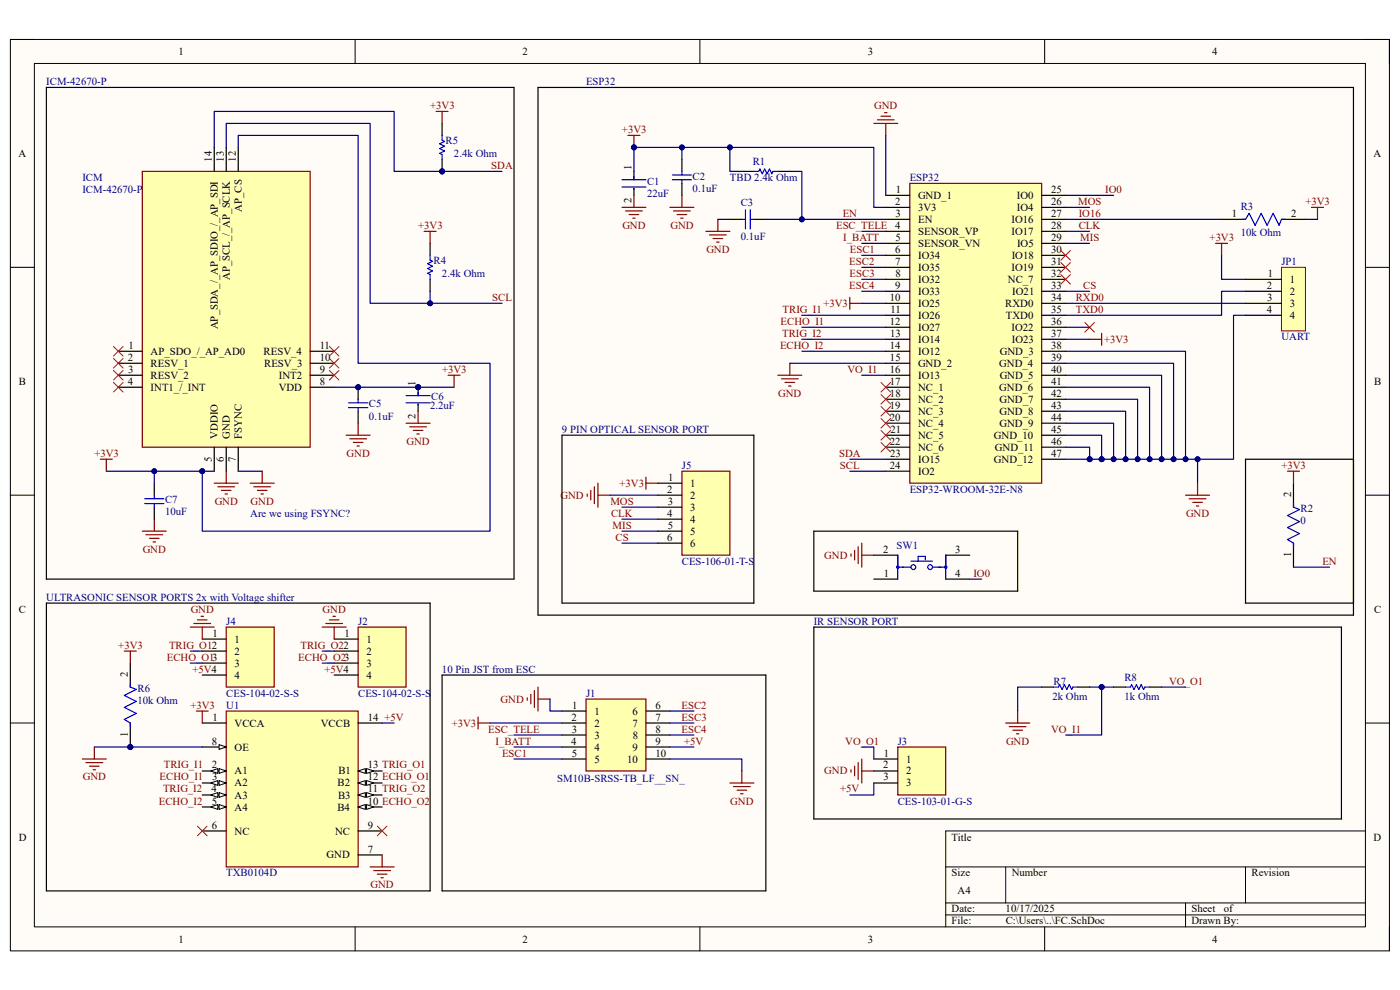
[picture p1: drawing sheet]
<svg xmlns="http://www.w3.org/2000/svg" width="297mm" height="210mm" viewBox="0 0 297 210" stroke-linecap="round" stroke-linejoin="round" font-family="sans-serif">
<path d="M2.2 8.4h292.6v193.3h-292.6z" fill-rule="evenodd" fill="#fffcf8"/>
<path d="M2.2 8.4h292.6v193.3h-292.6z" fill="none" stroke="#000" stroke-width=".21"/>
<path d="M7.3 13.5h282.4v183.1h-282.4z" fill-rule="evenodd" fill="#fffcf8"/>
<g fill="none" stroke="#000" stroke-width=".21">
<path d="M2.2 8.4h5.1M7.3 13.5h282.4v183.1h-282.4zM75.3 8.4v5.1M148.5 8.4v5.1M221.6 8.4v5.1M289.7 8.4h5.1v5.1M2.2 56.7h5.1M289.7 56.7h5.1M2.2 105h5.1M289.7 105.1h5.1M2.2 153.4h5.1M289.7 153.4h5.1"/>
<path d="M289.7 176.3h-89.1v20.3M75.3 196.6v5.1M148.5 196.6v5.1M200.6 183.9h89.1M200.6 191.5h89.1M200.6 194.1h89.1M213.4 183.9v7.6M221.6 196.6v5.1M251.5 191.5v5.1M264.2 183.9v7.6M294.8 196.6v5.1"/>
</g>
<path d="M193 38.9h28v63.6h-28z" fill-rule="evenodd" fill="#ffffb0"/>
<path d="M193 38.9h28v63.6h-28zM251.5 105.1h5.1M252.3 105.8h3.5M253 106.6h2.1M253.8 107.3h.5M254.1 102.5v2.6" fill="none" stroke="#800000" stroke-width=".25"/>
<g fill="none" stroke="#000" stroke-width=".25">
<path d="M187.9 41.4h5.1M187.9 44h5.1M187.9 46.5h5.1M187.9 49.1h5.1M187.9 51.6h5.1M187.9 54.2h5.1M187.9 56.7h5.1M187.9 59.3h5.1M221 41.4h5.1M221 44h5.1M221 46.5h5.1M221 49.1h5.1"/>
<path d="M221 51.6h5.1M221 54.2h5.1M221 56.7h5.1M221 59.3h5.1M187.9 61.8h5.1M187.9 64.3h5.1M187.9 66.9h5.1M187.9 69.4h5.1M187.9 72h5.1M187.9 74.5h5.1M187.9 77.1h5.1M187.9 79.6h5.1"/>
<path d="M221 61.8h5.1M221 64.3h5.1M221 66.9h5.1M221 69.4h5.1M221 72h5.1M221 74.5h5.1M221 77.1h5.1M221 79.6h5.1M187.9 82.1h5.1M187.9 84.7h5.1M187.9 87.2h5.1M187.9 89.8h5.1"/>
<path d="M187.9 92.3h5.1M187.9 94.9h5.1M187.9 97.4h5.1M187.9 100h5.1M221 82.1h5.1M221 84.7h5.1M221 87.2h5.1M221 89.8h5.1M221 92.3h5.1M221 94.9h5.1M221 97.4h5.1"/>
</g>
<circle cx="93.8" cy="36.4" r=".51" fill="#000080"/>
<circle cx="93.8" cy="36.4" r=".51" fill="none" stroke="#000080" stroke-width=".21"/>
<path d="M93.8 33.8v2.6" fill="none" stroke="#000" stroke-width=".25"/>
<circle cx="93.8" cy="36.4" r=".51" fill="#000080"/>
<circle cx="93.8" cy="36.4" r=".51" fill="none" stroke="#000080" stroke-width=".21"/>
<path d="M93.8 26.2v2.5M91.2 51.6v2.6M91.2 59.3v2.5" fill="none" stroke="#000" stroke-width=".25"/>
<path d="M93.8 28.7v1l.5 .3-1 .5 1 .5-1 .5 1 .5-1 .5 .5 .3v1M91.2 54.2v1l.6 .2-1.1 .5 1.1 .6-1.1 .5 1.1 .5-1.1 .5 .5 .2v1.1" fill="none" stroke="#00f" stroke-width=".25"/>
<path d="M90 49.1h2.5M91.2 49.1v2.5M86.2 89.8h5M86.9 90.5h3.6M87.7 91.3h2M88.4 92.1h.6M88.7 87.2v2.6" fill="none" stroke="#800000" stroke-width=".25"/>
<path d="M186.9 81.1l2 2.1M186.9 83.7l2 2M186.9 86.2l2 2.1M186.9 88.8l2 2M188.9 81.1l-2 2.1M188.9 83.7l-2 2M188.9 86.2l-2 2.1M188.9 88.8l-2 2" fill="none" stroke="#f00" stroke-width=".21"/>
<path d="M271.9 56.7h5.1v13.5h-5.1z" fill-rule="evenodd" fill="#ffffb0"/>
<path d="M271.9 56.7h5.1v13.5h-5.1z" fill="none" stroke="#800000" stroke-width=".21"/>
<path d="M134.5 36.4v1.7M134.5 39.9v1.5M157.4 36.4h2.5M165 36.4h2.6M259.2 46.5h5M264.2 59.3h7.7M271.9 46.5h5.1M264.2 61.8h7.7M264.2 64.3h7.7M264.2 66.9h7.7M274.4 102.5v5.1M274.4 115.2v5.1" fill="none" stroke="#000" stroke-width=".25"/>
<path d="M225.1 58.2l2 2.1M227.1 58.2l-2 2.1" fill="none" stroke="#f00" stroke-width=".21"/>
<g fill="none" stroke="#800000" stroke-width=".25">
<path d="M131.9 44h5.1M132.7 44.8h3.6M133.5 45.5h2M134.2 46.3h.5M134.5 41.4v2.6M142.1 44h5.1M142.9 44.8h3.5M143.6 45.5h2.1M144.4 46.3h.5M144.7 41.4v2.6M257.9 51.6h2.5M259.2 51.6v2.6"/>
<path d="M278.2 44h2.6M279.5 44v2.5"/>
</g>
<path d="M131.9 38.1h5.1M131.9 39.7h5.1M134.5 37.4v.7M134.5 39.9v.3M159.9 36.4h1.1l.2-.5 .5 1 .5-1 .5 1 .5-1 .5 1 .3-.5h1M263.5 46.5h.7l.8-1.2 1.3 2.5 1.2-2.5 1.3 2.5 1.3-2.5 1.3 2.5 .5-1.3h.7M274.4 106.8v.8l1.3 .5-2.6 1.3 2.6 1.2-2.6 1.3 2.6 1.3-2.6 1.3 1.3 .7v.8" fill="none" stroke="#00f" stroke-width=".25"/>
<path d="M30.2 36.4h35.6v58.5h-35.6z" fill-rule="evenodd" fill="#ffffb0"/>
<path d="M30.2 36.4h35.6v58.5h-35.6zM95.1 79.6h2.5M96.3 79.6v2.5" fill="none" stroke="#800000" stroke-width=".25"/>
<g fill="none" stroke="#000" stroke-width=".25">
<path d="M45.5 31.3v5.1M48 31.3v5.1M50.5 31.3v5.1M25.1 74.5h5.1M25.1 77.1h5.1M25.1 79.6h5.1M65.8 74.5h5.1M65.8 77.1h5.1M65.8 79.6h5.1M25.1 82.1h5.1M45.5 94.9v5.1M48 94.9v5.1"/>
<path d="M50.5 94.9v5.1M65.8 82.1h5.1M264.2 97.4h22.9v30.5h-22.9z"/>
</g>
<circle cx="88.7" cy="82.1" r=".51" fill="#000080"/>
<circle cx="88.7" cy="82.1" r=".51" fill="none" stroke="#000080" stroke-width=".21"/>
<path d="M88.7 82.1v1.8" fill="none" stroke="#000" stroke-width=".25"/>
<circle cx="88.7" cy="82.1" r=".51" fill="#000080"/>
<circle cx="88.7" cy="82.1" r=".51" fill="none" stroke="#000080" stroke-width=".21"/>
<path d="M9.8 18.5h99.3v104.4h-99.3zM88.7 85.7v1.5" fill="none" stroke="#000" stroke-width=".25"/>
<path d="M86.2 83.9h5M86.2 85.5h5M88.7 83.2v.7M88.7 85.7v.3" fill="none" stroke="#00f" stroke-width=".25"/>
<g fill="none" stroke="#800000" stroke-width=".25">
<path d="M133.2 28.7h2.6M134.5 28.7v2.6M21.3 97.4h2.5M22.6 97.4v2.6M48 100v2.5M73.4 92.3h5.1M74.2 93.1h3.6M75 93.9h2M75.7 94.6h.5M76 89.8v2.5M30.2 112.7h5.1M31 113.4h3.5"/>
<path d="M31.7 114.2h2.1M32.5 115h.5M32.7 110.1v2.6M45.5 102.5h5M46.2 103.3h3.6M47 104h2M47.7 104.8h.5M101.4 152.1v2.6M101.4 153.4h2.6M111.8 148v.5M112.6 147.3v2M113.4 146.5v3.6"/>
<path d="M114.1 145.7v5.1M114.1 148.3h2.6M154.8 166.1h5.1M155.6 166.9h3.6M156.4 167.6h2M157.1 168.4h.5M157.4 163.6v2.5"/>
</g>
<g fill="none" stroke="#f00" stroke-width=".21">
<path d="M24.1 78.6l2 2M24.1 76l2 2.1M24.1 73.5l2 2M26.1 78.6l-2 2M26.1 76l-2 2.1M26.1 73.5l-2 2M69.9 73.5l2 2M69.9 76l2 2.1M69.9 78.6l2 2M71.9 73.5l-2 2M71.9 76l-2 2.1M71.9 78.6l-2 2"/>
<path d="M24.1 81.1l2 2.1M26.1 81.1l-2 2.1"/>
</g>
<circle cx="134.5" cy="31.3" r=".51" fill="#000080"/>
<circle cx="134.5" cy="31.3" r=".51" fill="none" stroke="#000080" stroke-width=".21"/>
<path d="M93.8 143.2h68.7v45.8h-68.7z" fill="none" stroke="#000" stroke-width=".25"/>
<path d="M55.6 100v2.5M53.1 102.5h5.1M53.8 103.3h3.6M54.6 104h2M55.4 104.8h.5" fill="none" stroke="#800000" stroke-width=".25"/>
<path d="M48 133h10.2v12.7h-10.2z" fill-rule="evenodd" fill="#ffffb0"/>
<g fill="none" stroke="#800000" stroke-width=".25">
<path d="M273.1 100h2.6M274.4 100v2.5M180.5 117.5v.5M181.3 116.7v2.1M182.1 116v3.5M182.8 115.2v5.1M182.8 117.8h2.6M40.4 133h5.1M41.1 132.3h3.6M41.9 131.5h2M42.7 130.7h.5M42.9 133v2.6"/>
<path d="M48 133h10.2v12.7h-10.2z"/>
</g>
<path d="M172.7 112.7v12.7h43.2v-12.7h-43.2M185.4 117.8h5.1M200.6 117.8h5.1M42.9 135.6h5.1M42.9 138.1h5.1M172.7 133h111.9v40.7h-111.9zM185.4 122.9h5.1M200.6 122.9h5.1M42.9 140.7h5.1M42.9 143.2h5.1" fill="none" stroke="#000" stroke-width=".25"/>
<g fill="none" stroke="#00f" stroke-width=".25">
<path d="M190.5 117.8v5.1M193.3 119h4.5M196.3 118.8v-.8h-1.5v1M200.6 117.8v5.1M190.5 120.3h2.8M197.8 120.3h2.8"/>
<circle cx="190.5" cy="120.3" r=".25"/>
<circle cx="193.8" cy="120.3" r=".51"/>
<circle cx="197.3" cy="120.3" r=".51"/>
<circle cx="200.6" cy="120.3" r=".25"/>
</g>
<path d="M48 150.8h28v33.1h-28z" fill-rule="evenodd" fill="#ffffb0"/>
<path d="M48 150.8h28v33.1h-28z" fill="none" stroke="#800000" stroke-width=".25"/>
<path d="M42.9 153.4h5.1M76 153.4h5.1M42.9 163.6h5.1" fill="none" stroke="#000" stroke-width=".25"/>
<path d="M46.5 163l1.5 .6-1.5 .5z" fill="#f8fcff"/>
<path d="M46.5 163l1.5 .6-1.5 .5z" fill="none" stroke="#000" stroke-width=".21"/>
<path d="M44.7 163.6l1.5-.6v1.1z" fill="#f8fcff"/>
<path d="M44.7 163.6l1.5-.6v1.1z" fill="none" stroke="#000" stroke-width=".21"/>
<path d="M42.9 166.1h5.1" fill="none" stroke="#000" stroke-width=".25"/>
<path d="M46.5 165.6l1.5 .5-1.5 .5z" fill="#f8fcff"/>
<path d="M46.5 165.6l1.5 .5-1.5 .5z" fill="none" stroke="#000" stroke-width=".21"/>
<path d="M44.7 166.1l1.5-.5v1z" fill="#f8fcff"/>
<path d="M44.7 166.1l1.5-.5v1z" fill="none" stroke="#000" stroke-width=".21"/>
<path d="M42.9 168.6h5.1" fill="none" stroke="#000" stroke-width=".25"/>
<path d="M46.5 168.1l1.5 .5-1.5 .6z" fill="#f8fcff"/>
<path d="M46.5 168.1l1.5 .5-1.5 .6z" fill="none" stroke="#000" stroke-width=".21"/>
<path d="M44.7 168.6l1.5-.5v1.1z" fill="#f8fcff"/>
<path d="M44.7 168.6l1.5-.5v1.1z" fill="none" stroke="#000" stroke-width=".21"/>
<path d="M42.9 171.2h5.1" fill="none" stroke="#000" stroke-width=".25"/>
<path d="M46.5 170.7l1.5 .5-1.5 .5z" fill="#f8fcff"/>
<path d="M46.5 170.7l1.5 .5-1.5 .5z" fill="none" stroke="#000" stroke-width=".21"/>
<path d="M44.7 171.2l1.5-.5v1z" fill="#f8fcff"/>
<path d="M44.7 171.2l1.5-.5v1z" fill="none" stroke="#000" stroke-width=".21"/>
<path d="M76 163.6h5.1" fill="none" stroke="#000" stroke-width=".25"/>
<path d="M76 163.6l1.5-.6v1.1z" fill="#f8fcff"/>
<path d="M76 163.6l1.5-.6v1.1z" fill="none" stroke="#000" stroke-width=".21"/>
<path d="M77.8 163l1.5 .6-1.5 .5z" fill="#f8fcff"/>
<path d="M77.8 163l1.5 .6-1.5 .5z" fill="none" stroke="#000" stroke-width=".21"/>
<path d="M76 166.1h5.1" fill="none" stroke="#000" stroke-width=".25"/>
<path d="M76 166.1l1.5-.5v1z" fill="#f8fcff"/>
<path d="M76 166.1l1.5-.5v1z" fill="none" stroke="#000" stroke-width=".21"/>
<path d="M77.8 165.6l1.5 .5-1.5 .5z" fill="#f8fcff"/>
<path d="M77.8 165.6l1.5 .5-1.5 .5z" fill="none" stroke="#000" stroke-width=".21"/>
<path d="M76 168.6h5.1" fill="none" stroke="#000" stroke-width=".25"/>
<path d="M76 168.6l1.5-.5v1.1z" fill="#f8fcff"/>
<path d="M76 168.6l1.5-.5v1.1z" fill="none" stroke="#000" stroke-width=".21"/>
<path d="M77.8 168.1l1.5 .5-1.5 .6z" fill="#f8fcff"/>
<path d="M77.8 168.1l1.5 .5-1.5 .6z" fill="none" stroke="#000" stroke-width=".21"/>
<path d="M76 171.2h5.1" fill="none" stroke="#000" stroke-width=".25"/>
<path d="M76 171.2l1.5-.5v1z" fill="#f8fcff"/>
<path d="M76 171.2l1.5-.5v1z" fill="none" stroke="#000" stroke-width=".21"/>
<path d="M77.8 170.7l1.5 .5-1.5 .5z" fill="#f8fcff"/>
<path d="M77.8 170.7l1.5 .5-1.5 .5z" fill="none" stroke="#000" stroke-width=".21"/>
<path d="M42.9 158.5h5.1" fill="none" stroke="#000" stroke-width=".25"/>
<path d="M46.5 158l1.5 .5-1.5 .5z" fill="#f8fcff"/>
<path d="M46.5 158l1.5 .5-1.5 .5z" fill="none" stroke="#000" stroke-width=".21"/>
<path d="M9.8 127.9h81.4v61.1h-81.4v-61.1M42.9 176.3h5.1M76 176.3h5.1M76 181.4h5.1" fill="none" stroke="#000" stroke-width=".25"/>
<path d="M41.6 150.8h2.6M42.9 150.8v2.6M78.5 183.9h5.1M79.3 184.7h3.5M80.1 185.4h2M80.8 186.2h.5M81.1 181.4v2.5" fill="none" stroke="#800000" stroke-width=".25"/>
<path d="M41.9 175.3l2 2M43.9 175.3l-2 2M80.1 175.3l2 2M82.1 175.3l-2 2" fill="none" stroke="#f00" stroke-width=".21"/>
<circle cx="27.6" cy="158.5" r=".51" fill="#000080"/>
<circle cx="27.6" cy="158.5" r=".51" fill="none" stroke="#000080" stroke-width=".21"/>
<path d="M27.6 153.4v5.1" fill="none" stroke="#000" stroke-width=".25"/>
<circle cx="27.6" cy="158.5" r=".51" fill="#000080"/>
<circle cx="27.6" cy="158.5" r=".51" fill="none" stroke="#000080" stroke-width=".21"/>
<path d="M114.1 18.6h173v111.9h-173zM27.6 140.7v5" fill="none" stroke="#000" stroke-width=".25"/>
<path d="M27.6 145v.7l1.3 .6-2.5 1.2 2.5 1.3-2.5 1.3 2.5 1.2-2.5 1.3 1.2 .8v.7" fill="none" stroke="#00f" stroke-width=".25"/>
<path d="M26.4 138.1h2.5M27.6 138.1v2.6M20 158.5v2.5M17.5 161h5.1M18.2 161.8h3.6M19 162.5h2M19.8 163.3h.5" fill="none" stroke="#800000" stroke-width=".25"/>
<path d="M76 133h10.2v12.7h-10.2z" fill-rule="evenodd" fill="#ffffb0"/>
<g fill="none" stroke="#800000" stroke-width=".25">
<path d="M92.5 23.6h2.6M93.8 23.6v2.6M185.4 26.2h5.1M186.1 25.4h3.6M186.9 24.7h2M187.7 23.9h.5M187.9 26.2v2.5M149.8 49.1h5M150.5 49.8h3.6M151.3 50.6h2M152 51.4h.6M152.3 46.5v2.6"/>
<path d="M165 79.6h5.1M167.6 77.1v2.5M180.3 63.1v2.5M180.3 64.3h2.5M231.2 72h2.5M233.7 70.7v2.5M165.8 80.4h3.5M166.5 81.1h2.1M167.3 81.9h.5M124.6 104.8v.5M125.3 104v2.1M126.1 103.3v3.5"/>
<path d="M126.9 102.5v5.1M126.9 105h2.5M137 101.2v2.6M137 102.5h2.6M68.3 133h5.1M69.1 132.3h3.6M69.9 131.5h2M70.6 130.7h.5M70.9 133v2.6M76 133h10.2v12.7h-10.2zM213.4 153.4h5.1M214.1 154.1h3.6"/>
<path d="M214.9 154.9h2M215.6 155.7h.6M215.9 150.8v2.6"/>
</g>
<path d="M119.2 92.3h40.7v35.6h-40.7zM70.9 135.6h5.1M70.9 138.1h5.1M70.9 140.7h5.1M70.9 143.2h5.1" fill="none" stroke="#000" stroke-width=".25"/>
<path d="M225.1 53.1l2 2.1M225.1 55.7l2 2M227.1 53.1l-2 2.1M227.1 55.7l-2 2M230.1 68.4l2.1 2.1M232.2 68.4l-2.1 2.1M186.9 91.3l2 2M186.9 93.9l2 2M188.9 91.3l-2 2M188.9 93.9l-2 2" fill="none" stroke="#f00" stroke-width=".21"/>
<path d="M144.7 100h10.1v17.8h-10.1z" fill-rule="evenodd" fill="#ffffb0"/>
<path d="M144.7 100h10.1v17.8h-10.1zM180.5 163.3v.5M181.3 162.5v2.1M182.1 161.8v3.5M182.8 161v5.1M182.8 163.6h2.6" fill="none" stroke="#800000" stroke-width=".25"/>
<path d="M139.6 102.5h5.1M139.6 105h5.1M139.6 107.6h5.1M139.6 110.1h5.1M139.6 112.7h5.1M139.6 115.2h5.1" fill="none" stroke="#000" stroke-width=".25"/>
<path d="M190.5 158.5h10.1v10.1h-10.1z" fill-rule="evenodd" fill="#ffffb0"/>
<path d="M190.5 158.5h10.1v10.1h-10.1z" fill="none" stroke="#800000" stroke-width=".25"/>
<path d="M144.7 33.8v2.6M144.7 38.9v2.5M32.7 102.5v2.5M32.7 107.6v2.5M221 145.8h2.5M228.6 145.8h2.6M236.3 145.8h2.5M243.9 145.8h2.5M185.4 161h5.1M185.4 163.6h5.1M185.4 166.1h5.1" fill="none" stroke="#000" stroke-width=".25"/>
<path d="M142.6 37.1h4.1M142.6 38.1h4.1M144.7 36.4v.7M144.7 38.1v.8M30.7 105.8h4.1M30.7 106.8h4.1M32.7 105v.8M32.7 106.8v.8M223.5 145.8h1l.3-.6 .5 1.1 .5-1.1 .5 1.1 .5-1.1 .6 1.1 .2-.5h1M238.8 145.8h1l.3-.6 .5 1.1 .5-1.1 .5 1.1 .5-1.1 .5 1.1 .3-.5h1" fill="none" stroke="#00f" stroke-width=".25"/>
<circle cx="76" cy="82.1" r=".51" fill="#000080"/>
<circle cx="76" cy="82.1" r=".51" fill="none" stroke="#000080" stroke-width=".21"/>
<path d="M76 82.1v2.6M76 87.2v2.6" fill="none" stroke="#000" stroke-width=".25"/>
<circle cx="76" cy="82.1" r=".51" fill="#000080"/>
<circle cx="76" cy="82.1" r=".51" fill="none" stroke="#000080" stroke-width=".21"/>
<path d="M157.4 46.5h.8M158.2 44.5v4.1M159.2 44.5v4.1M159.2 46.5h.7M73.9 85.5h4.1M73.9 86.5h4.1M76 84.7v.8M76 86.5v.7" fill="none" stroke="#00f" stroke-width=".25"/>
<path d="M154.8 46.5h2.6M159.9 46.5h2.6" fill="none" stroke="#000" stroke-width=".25"/>
<path d="M124.3 148.3h12.7v15.3h-12.7z" fill-rule="evenodd" fill="#ffffb0"/>
<path d="M124.3 148.3h12.7v15.3h-12.7z" fill="none" stroke="#800000" stroke-width=".25"/>
<path d="M119.2 150.8h5.1M119.2 153.4h5.1M119.2 155.9h5.1M119.2 158.5h5.1M137 150.8h5.1M137 153.4h5.1M137 155.9h5.1M137 158.5h5.1M119.2 161h5.1M137 161h5.1" fill="none" stroke="#000" stroke-width=".25"/>
<path d="M226.1 94.9h5.1v2.5" fill="none" stroke="#000080" stroke-width=".25"/>
<circle cx="231.2" cy="97.4" r=".51" fill="#000080"/>
<circle cx="231.2" cy="97.4" r=".51" fill="none" stroke="#000080" stroke-width=".21"/>
<path d="M226.1 92.3h7.6v5.1" fill="none" stroke="#000080" stroke-width=".25"/>
<circle cx="233.7" cy="97.4" r=".51" fill="#000080"/>
<circle cx="233.7" cy="97.4" r=".51" fill="none" stroke="#000080" stroke-width=".21"/>
<path d="M226.1 89.8h10.2v7.6" fill="none" stroke="#000080" stroke-width=".25"/>
<circle cx="236.3" cy="97.4" r=".51" fill="#000080"/>
<circle cx="236.3" cy="97.4" r=".51" fill="none" stroke="#000080" stroke-width=".21"/>
<path d="M226.1 87.2h12.7v10.2" fill="none" stroke="#000080" stroke-width=".25"/>
<circle cx="238.8" cy="97.4" r=".51" fill="#000080"/>
<circle cx="238.8" cy="97.4" r=".51" fill="none" stroke="#000080" stroke-width=".21"/>
<path d="M226.1 84.7h15.2v12.7" fill="none" stroke="#000080" stroke-width=".25"/>
<circle cx="241.3" cy="97.4" r=".51" fill="#000080"/>
<circle cx="241.3" cy="97.4" r=".51" fill="none" stroke="#000080" stroke-width=".21"/>
<path d="M226.1 82.1h17.8v15.3" fill="none" stroke="#000080" stroke-width=".25"/>
<circle cx="243.9" cy="97.4" r=".51" fill="#000080"/>
<circle cx="243.9" cy="97.4" r=".51" fill="none" stroke="#000080" stroke-width=".21"/>
<path d="M226.1 79.6h20.3v17.8" fill="none" stroke="#000080" stroke-width=".25"/>
<circle cx="246.4" cy="97.4" r=".51" fill="#000080"/>
<circle cx="246.4" cy="97.4" r=".51" fill="none" stroke="#000080" stroke-width=".21"/>
<path d="M226.1 77.1h22.9v20.3" fill="none" stroke="#000080" stroke-width=".25"/>
<circle cx="249" cy="97.4" r=".51" fill="#000080"/>
<circle cx="249" cy="97.4" r=".51" fill="none" stroke="#000080" stroke-width=".21"/>
<path d="M226.1 74.5h25.4v22.9" fill="none" stroke="#000080" stroke-width=".25"/>
<circle cx="251.5" cy="97.4" r=".51" fill="#000080"/>
<circle cx="251.5" cy="97.4" r=".51" fill="none" stroke="#000080" stroke-width=".21"/>
<path d="M226.1 97.4h5.1" fill="none" stroke="#000080" stroke-width=".25"/>
<circle cx="231.2" cy="97.4" r=".51" fill="#000080"/>
<circle cx="231.2" cy="97.4" r=".51" fill="none" stroke="#000080" stroke-width=".21"/>
<path d="M233.7 97.4h20.4v5.1" fill="none" stroke="#000080" stroke-width=".25"/>
<circle cx="254.1" cy="97.4" r=".51" fill="#000080"/>
<circle cx="254.1" cy="97.4" r=".51" fill="none" stroke="#000080" stroke-width=".21"/>
<circle cx="251.5" cy="97.4" r=".51" fill="#000080"/>
<circle cx="251.5" cy="97.4" r=".51" fill="none" stroke="#000080" stroke-width=".21"/>
<circle cx="249" cy="97.4" r=".51" fill="#000080"/>
<circle cx="249" cy="97.4" r=".51" fill="none" stroke="#000080" stroke-width=".21"/>
<circle cx="246.4" cy="97.4" r=".51" fill="#000080"/>
<circle cx="246.4" cy="97.4" r=".51" fill="none" stroke="#000080" stroke-width=".21"/>
<circle cx="243.9" cy="97.4" r=".51" fill="#000080"/>
<circle cx="243.9" cy="97.4" r=".51" fill="none" stroke="#000080" stroke-width=".21"/>
<circle cx="241.3" cy="97.4" r=".51" fill="#000080"/>
<circle cx="241.3" cy="97.4" r=".51" fill="none" stroke="#000080" stroke-width=".21"/>
<circle cx="238.8" cy="97.4" r=".51" fill="#000080"/>
<circle cx="238.8" cy="97.4" r=".51" fill="none" stroke="#000080" stroke-width=".21"/>
<circle cx="236.3" cy="97.4" r=".51" fill="#000080"/>
<circle cx="236.3" cy="97.4" r=".51" fill="none" stroke="#000080" stroke-width=".21"/>
<circle cx="233.7" cy="97.4" r=".51" fill="#000080"/>
<circle cx="233.7" cy="97.4" r=".51" fill="none" stroke="#000080" stroke-width=".21"/>
<path d="M231.2 97.4h2.5" fill="none" stroke="#000080" stroke-width=".25"/>
<circle cx="231.2" cy="97.4" r=".51" fill="#000080"/>
<circle cx="231.2" cy="97.4" r=".51" fill="none" stroke="#000080" stroke-width=".21"/>
<circle cx="233.7" cy="97.4" r=".51" fill="#000080"/>
<circle cx="233.7" cy="97.4" r=".51" fill="none" stroke="#000080" stroke-width=".21"/>
<g fill="none" stroke="#000080" stroke-width=".25">
<path d="M182.8 49.1h5.1M182.8 54.2h5.1M182.8 51.6h5.1M226.1 49.1h5.1M226.1 51.6h5.1M226.1 41.4h10.2M226.1 44h5.1M91.2 61.8v2.5M170.1 66.9h17.8M226.1 61.8h5.1M226.1 69.4h5.1M226.1 72h5.1"/>
<path d="M180.3 97.4h7.6M180.3 100h7.6"/>
</g>
<circle cx="91.2" cy="64.3" r=".51" fill="#000080"/>
<circle cx="91.2" cy="64.3" r=".51" fill="none" stroke="#000080" stroke-width=".21"/>
<path d="M259.2 54.2v5.1h5M182.8 79.6h5.1M226.1 64.3h38.1M264.2 61.8h-5v5.1h-33.1M264.2 66.9h-2.5v30.5h-7.6" fill="none" stroke="#000080" stroke-width=".25"/>
<circle cx="254.1" cy="97.4" r=".51" fill="#000080"/>
<circle cx="254.1" cy="97.4" r=".51" fill="none" stroke="#000080" stroke-width=".21"/>
<path d="M134.5 31.3v5.1" fill="none" stroke="#000080" stroke-width=".25"/>
<circle cx="134.5" cy="31.3" r=".51" fill="#000080"/>
<circle cx="134.5" cy="31.3" r=".51" fill="none" stroke="#000080" stroke-width=".21"/>
<path d="M134.5 31.3h10.2v2.5" fill="none" stroke="#000080" stroke-width=".25"/>
<circle cx="134.5" cy="31.3" r=".51" fill="#000080"/>
<circle cx="134.5" cy="31.3" r=".51" fill="none" stroke="#000080" stroke-width=".21"/>
<circle cx="144.7" cy="31.3" r=".51" fill="#000080"/>
<circle cx="144.7" cy="31.3" r=".51" fill="none" stroke="#000080" stroke-width=".21"/>
<path d="M152.3 46.5h2.5M162.5 46.5h25.4" fill="none" stroke="#000080" stroke-width=".25"/>
<circle cx="170.1" cy="46.5" r=".51" fill="#000080"/>
<circle cx="170.1" cy="46.5" r=".51" fill="none" stroke="#000080" stroke-width=".21"/>
<path d="M167.6 36.4h2.5v10.1" fill="none" stroke="#000080" stroke-width=".25"/>
<circle cx="170.1" cy="46.5" r=".51" fill="#000080"/>
<circle cx="170.1" cy="46.5" r=".51" fill="none" stroke="#000080" stroke-width=".21"/>
<path d="M144.7 31.3h10.1v5.1h2.6" fill="none" stroke="#000080" stroke-width=".25"/>
<circle cx="154.8" cy="31.3" r=".51" fill="#000080"/>
<circle cx="154.8" cy="31.3" r=".51" fill="none" stroke="#000080" stroke-width=".21"/>
<circle cx="144.7" cy="31.3" r=".51" fill="#000080"/>
<circle cx="144.7" cy="31.3" r=".51" fill="none" stroke="#000080" stroke-width=".21"/>
<path d="M154.8 31.3h30.6v12.7h2.5" fill="none" stroke="#000080" stroke-width=".25"/>
<circle cx="154.8" cy="31.3" r=".51" fill="#000080"/>
<circle cx="154.8" cy="31.3" r=".51" fill="none" stroke="#000080" stroke-width=".21"/>
<path d="M226.1 46.5h33.1M277 46.5h2.5M70.9 82.1h17.8M274.4 120.3h7.6" fill="none" stroke="#000080" stroke-width=".25"/>
<circle cx="76" cy="82.1" r=".51" fill="#000080"/>
<circle cx="76" cy="82.1" r=".51" fill="none" stroke="#000080" stroke-width=".21"/>
<circle cx="88.7" cy="82.1" r=".51" fill="#000080"/>
<circle cx="88.7" cy="82.1" r=".51" fill="none" stroke="#000080" stroke-width=".21"/>
<path d="M88.7 82.1h7.6" fill="none" stroke="#000080" stroke-width=".25"/>
<circle cx="88.7" cy="82.1" r=".51" fill="#000080"/>
<circle cx="88.7" cy="82.1" r=".51" fill="none" stroke="#000080" stroke-width=".21"/>
<path d="M50.5 100h5.1M40.4 138.1h2.5M20 158.5h7.6M40.4 140.7h2.5M142.1 150.8h5.1M142.1 153.4h5.1M142.1 155.9h5.1M142.1 158.5h5.1" fill="none" stroke="#000080" stroke-width=".25"/>
<circle cx="27.6" cy="158.5" r=".51" fill="#000080"/>
<circle cx="27.6" cy="158.5" r=".51" fill="none" stroke="#000080" stroke-width=".21"/>
<path d="M27.6 158.5h15.3" fill="none" stroke="#000080" stroke-width=".25"/>
<circle cx="27.6" cy="158.5" r=".51" fill="#000080"/>
<circle cx="27.6" cy="158.5" r=".51" fill="none" stroke="#000080" stroke-width=".21"/>
<path d="M93.8 36.4h12.7M68.3 138.1h2.6M205.7 122.9h2.6M68.3 140.7h2.6M81.1 153.4h2.5M221 145.8h-5.1v5" fill="none" stroke="#000080" stroke-width=".25"/>
<circle cx="93.8" cy="36.4" r=".51" fill="#000080"/>
<circle cx="93.8" cy="36.4" r=".51" fill="none" stroke="#000080" stroke-width=".21"/>
<path d="M48 31.3v-5.1h30.5v38.1h28M187.9 28.7v12.7M182.8 56.7h5.1M167.6 77.1h20.3" fill="none" stroke="#000080" stroke-width=".25"/>
<circle cx="91.2" cy="64.3" r=".51" fill="#000080"/>
<circle cx="91.2" cy="64.3" r=".51" fill="none" stroke="#000080" stroke-width=".21"/>
<path d="M45.5 31.3v-7.7h38.1v12.8h10.2" fill="none" stroke="#000080" stroke-width=".25"/>
<circle cx="93.8" cy="36.4" r=".51" fill="#000080"/>
<circle cx="93.8" cy="36.4" r=".51" fill="none" stroke="#000080" stroke-width=".21"/>
<path d="M50.5 31.3v-2.6h25.5v48.4h28v35.6h-61.1v-12.7" fill="none" stroke="#000080" stroke-width=".25"/>
<circle cx="42.9" cy="100" r=".51" fill="#000080"/>
<circle cx="42.9" cy="100" r=".51" fill="none" stroke="#000080" stroke-width=".21"/>
<path d="M170.1 74.5h17.8M170.1 69.4h17.8M170.1 72h17.8M182.8 64.3h5.1M129.4 105h10.2M131.9 107.6h7.7M131.9 110.1h7.7M131.9 112.7h7.7M131.9 115.2h7.7M182.8 158.5h2.6v2.5M233.7 145.8v10.1h-7.6M185.4 166.1v2.5h-5.1" fill="none" stroke="#000080" stroke-width=".25"/>
<circle cx="233.7" cy="145.8" r=".51" fill="#000080"/>
<circle cx="233.7" cy="145.8" r=".51" fill="none" stroke="#000080" stroke-width=".21"/>
<path d="M233.7 145.8h2.6M246.4 145.8h5.1" fill="none" stroke="#000080" stroke-width=".25"/>
<circle cx="233.7" cy="145.8" r=".51" fill="#000080"/>
<circle cx="233.7" cy="145.8" r=".51" fill="none" stroke="#000080" stroke-width=".21"/>
<path d="M231.2 145.8h2.5" fill="none" stroke="#000080" stroke-width=".25"/>
<circle cx="233.7" cy="145.8" r=".51" fill="#000080"/>
<circle cx="233.7" cy="145.8" r=".51" fill="none" stroke="#000080" stroke-width=".21"/>
<path d="M22.6 100h20.3" fill="none" stroke="#000080" stroke-width=".25"/>
<circle cx="32.7" cy="100" r=".51" fill="#000080"/>
<circle cx="32.7" cy="100" r=".51" fill="none" stroke="#000080" stroke-width=".21"/>
<circle cx="42.9" cy="100" r=".51" fill="#000080"/>
<circle cx="42.9" cy="100" r=".51" fill="none" stroke="#000080" stroke-width=".21"/>
<path d="M42.9 100h2.6" fill="none" stroke="#000080" stroke-width=".25"/>
<circle cx="42.9" cy="100" r=".51" fill="#000080"/>
<circle cx="42.9" cy="100" r=".51" fill="none" stroke="#000080" stroke-width=".21"/>
<path d="M32.7 100v2.5" fill="none" stroke="#000080" stroke-width=".25"/>
<circle cx="32.7" cy="100" r=".51" fill="#000080"/>
<circle cx="32.7" cy="100" r=".51" fill="none" stroke="#000080" stroke-width=".21"/>
<path d="M182.8 59.3h5.1M182.8 61.8h5.1M104 153.4h15.2M109.1 155.9h10.1M109.1 158.5h10.1M116.7 148.3v2.5h2.5M109.1 161h10.1M142.1 161h15.3v2.6" fill="none" stroke="#000080" stroke-width=".25"/>
<g font-size="2.3">
<text x="37.9" y="11.7">1</text>
<text x="110.9" y="11.7">2</text>
<text x="184.1" y="11.7">3</text>
<text x="257.1" y="11.7">4</text>
<text x="3.9" y="33.3">A</text>
<text x="45" y="34.3" transform="rotate(-90 45 34.3)">14</text>
<text x="47.5" y="34.3" transform="rotate(-90 47.5 34.3)">13</text>
<text x="50" y="34.3" transform="rotate(-90 50 34.3)">12</text>
<text x="291.4" y="33.3">A</text>
<text x="134" y="36.1" transform="rotate(-90 134 36.1)">1</text>
<text x="190.1" y="40.9">1</text>
<text x="223" y="40.9">25</text>
<text x="51.3" y="44.9" transform="rotate(-90 51.3 44.9)">AP_CS</text>
<text x="134" y="43" transform="rotate(-90 134 43)">2</text>
<text x="189.9" y="43.5">2</text>
<text x="190" y="46">3</text>
<text x="194.8" y="42.2">GND_1</text>
<text x="194.8" y="44.7">3V3</text>
<text x="194.8" y="47.3">EN</text>
<text x="214.6" y="47.3">IO16</text>
<text x="215.7" y="42.2">IO0</text>
<text x="215.7" y="44.7">IO4</text>
<text x="223" y="43.5">26</text>
<text x="223" y="46">27</text>
<text x="261.3" y="46">1</text>
<text x="273.9" y="46">2</text>
<text x="189.9" y="48.6">4</text>
<text x="189.9" y="53.6">6</text>
<text x="189.9" y="51.1">5</text>
<text x="194.8" y="49.8">SENSOR_VP</text>
<text x="194.8" y="52.4">SENSOR_VN</text>
<text x="214.6" y="49.8">IO17</text>
<text x="215.8" y="52.4">IO5</text>
<text x="223" y="48.6">28</text>
<text x="223" y="51.1">29</text>
<text x="223" y="53.6">30</text>
<text x="48.8" y="59.4" transform="rotate(-90 48.8 59.4)">AP_SCL_/_AP_SCLK</text>
<text x="189.9" y="56.2">7</text>
<text x="189.9" y="58.7">8</text>
<text x="194.8" y="54.9">IO34</text>
<text x="194.8" y="57.4">IO35</text>
<text x="194.8" y="60">IO32</text>
<text x="213.8" y="60">NC_7</text>
<text x="214.6" y="57.4">IO19</text>
<text x="214.6" y="54.9">IO18</text>
<text x="223" y="56.2">31</text>
<text x="223" y="58.7">32</text>
<text x="268.9" y="58.7">1</text>
<text x="273.6" y="60">1</text>
<text x="188.8" y="63.8">10</text>
<text x="189.9" y="61.3">9</text>
<text x="194.8" y="62.6">IO33</text>
<text x="194.8" y="65.1">IO25</text>
<text x="213.3" y="65.1">RXD0</text>
<text x="214.8" y="62.6">IO21</text>
<text x="223" y="61.3">33</text>
<text x="223" y="63.8">34</text>
<text x="268.8" y="61.3">2</text>
<text x="268.9" y="63.8">3</text>
<text x="273.6" y="62.6">2</text>
<text x="273.6" y="65.1">3</text>
<text x="46.2" y="69.8" transform="rotate(-90 46.2 69.8)">AP_SDA_/_AP_SDIO_/_AP_SDI</text>
<text x="188.8" y="68.9">12</text>
<text x="188.8" y="71.5">13</text>
<text x="188.9" y="66.4">11</text>
<text x="194.8" y="67.6">IO26</text>
<text x="194.8" y="70.2">IO27</text>
<text x="213.4" y="67.6">TXD0</text>
<text x="214.6" y="70.2">IO22</text>
<text x="223" y="66.4">35</text>
<text x="223" y="68.9">36</text>
<text x="223" y="71.5">37</text>
<text x="268.8" y="66.4">4</text>
<text x="273.6" y="67.6">4</text>
<text x="27.1" y="76.5">2</text>
<text x="27.3" y="74">1</text>
<text x="32" y="75.3">AP_SDO_/_AP_AD0</text>
<text x="32" y="77.8">RESV_1</text>
<text x="55.9" y="75.3">RESV_4</text>
<text x="56" y="77.8">RESV_3</text>
<text x="67.8" y="76.5">10</text>
<text x="67.8" y="74">11</text>
<text x="188.8" y="74">14</text>
<text x="188.8" y="76.5">15</text>
<text x="194.8" y="72.7">IO14</text>
<text x="194.8" y="75.3">IO12</text>
<text x="194.8" y="77.8">GND_2</text>
<text x="212" y="77.8">GND_4</text>
<text x="212.1" y="75.3">GND_3</text>
<text x="214.7" y="72.7">IO23</text>
<text x="223" y="74">38</text>
<text x="223" y="76.5">39</text>
<text x="4" y="81.6">B</text>
<text x="27.1" y="81.6">4</text>
<text x="27.2" y="79.1">3</text>
<text x="32" y="80.3">RESV_2</text>
<text x="32" y="82.9">INT1_/_INT</text>
<text x="59.1" y="82.9">VDD</text>
<text x="59.1" y="80.3">INT2</text>
<text x="67.8" y="81.6">8</text>
<text x="67.8" y="79.1">9</text>
<text x="88.2" y="81.9" transform="rotate(-90 88.2 81.9)">1</text>
<text x="188.8" y="79.1">16</text>
<text x="188.8" y="81.6">17</text>
<text x="194.8" y="80.3">IO13</text>
<text x="194.8" y="82.9">NC_1</text>
<text x="212" y="82.9">GND_6</text>
<text x="212.1" y="80.3">GND_5</text>
<text x="223" y="79.1">40</text>
<text x="223" y="81.6">41</text>
<text x="291.5" y="81.6">B</text>
<text x="88.2" y="88.8" transform="rotate(-90 88.2 88.8)">2</text>
<text x="188.8" y="86.7">19</text>
<text x="188.8" y="89.3">20</text>
<text x="188.8" y="84.2">18</text>
<text x="194.8" y="85.4">NC_2</text>
<text x="194.8" y="88">NC_3</text>
<text x="212" y="85.4">GND_7</text>
<text x="212" y="88">GND_8</text>
<text x="223" y="84.2">42</text>
<text x="223" y="86.7">43</text>
<text x="223" y="89.3">44</text>
<text x="46.2" y="93.1" transform="rotate(-90 46.2 93.1)">VDDIO</text>
<text x="48.8" y="93.1" transform="rotate(-90 48.8 93.1)">GND</text>
<text x="51.3" y="93.1" transform="rotate(-90 51.3 93.1)">FSYNC</text>
<text x="188.8" y="94.4">22</text>
<text x="188.9" y="91.8">21</text>
<text x="194.8" y="90.6">NC_4</text>
<text x="194.8" y="93.1">NC_5</text>
<text x="194.8" y="95.6">NC_6</text>
<text x="210.9" y="93.1">GND_10</text>
<text x="211.1" y="95.6">GND_11</text>
<text x="212" y="90.6">GND_9</text>
<text x="223" y="91.8">45</text>
<text x="223" y="94.4">46</text>
<text x="45" y="97.9" transform="rotate(-90 45 97.9)">5</text>
<text x="47.5" y="98" transform="rotate(-90 47.5 98)">6</text>
<text x="50" y="98" transform="rotate(-90 50 98)">7</text>
<text x="141.8" y="102">1</text>
<text x="188.8" y="99.4">24</text>
<text x="188.8" y="96.9">23</text>
<text x="194.8" y="98.2">IO15</text>
<text x="194.8" y="100.7">IO2</text>
<text x="210.9" y="98.2">GND_12</text>
<text x="223" y="96.9">47</text>
<text x="141.6" y="104.5">2</text>
<text x="141.7" y="107.1">3</text>
<text x="146.4" y="103.3">1</text>
<text x="146.4" y="105.8">2</text>
<text x="273.9" y="105.5" transform="rotate(-90 273.9 105.5)">2</text>
<text x="141.6" y="109.6">4</text>
<text x="141.6" y="112.1">5</text>
<text x="146.4" y="108.3">3</text>
<text x="146.4" y="110.9">4</text>
<text x="146.4" y="113.4">5</text>
<text x="141.6" y="114.7">6</text>
<text x="146.4" y="116">6</text>
<text x="187.4" y="117.3">2</text>
<text x="202.6" y="117.3">3</text>
<text x="273.9" y="118.1" transform="rotate(-90 273.9 118.1)">1</text>
<text x="187.5" y="122.3">1</text>
<text x="202.6" y="122.3">4</text>
<text x="4" y="130">C</text>
<text x="291.5" y="130">C</text>
<text x="45.1" y="135">1</text>
<text x="49.8" y="136.3">1</text>
<text x="73.1" y="135">1</text>
<text x="77.8" y="136.3">1</text>
<text x="27.1" y="143.7" transform="rotate(-90 27.1 143.7)">2</text>
<text x="49.8" y="138.9">2</text>
<text x="49.8" y="141.4">3</text>
<text x="49.8" y="144">4</text>
<text x="77.8" y="138.9">2</text>
<text x="77.8" y="141.4">3</text>
<text x="77.8" y="144">4</text>
<text x="45.1" y="152.9">1</text>
<text x="49.8" y="154.1">VCCA</text>
<text x="68.1" y="154.1">VCCB</text>
<text x="78" y="152.9">14 +5V</text>
<text x="121.2" y="152.9">2</text>
<text x="121.3" y="155.4">3</text>
<text x="121.4" y="150.3">1</text>
<text x="126.1" y="151.6">1</text>
<text x="126.1" y="154.1">2</text>
<text x="134.2" y="151.6">6</text>
<text x="134.2" y="154.1">7</text>
<text x="139.1" y="150.3">6</text>
<text x="139.1" y="152.9">7</text>
<text x="139.1" y="155.4">8</text>
<text x="27.1" y="156.3" transform="rotate(-90 27.1 156.3)">1</text>
<text x="45" y="157.9">8</text>
<text x="49.8" y="159.2">OE</text>
<text x="121.2" y="157.9">4</text>
<text x="121.3" y="160.5">5</text>
<text x="126.1" y="156.7">3</text>
<text x="126.1" y="159.2">4</text>
<text x="126.1" y="161.8">5</text>
<text x="133.1" y="161.8">10</text>
<text x="134.2" y="159.2">9</text>
<text x="134.2" y="156.7">8</text>
<text x="139.1" y="157.9">9</text>
<text x="139.1" y="160.5">10</text>
<text x="187.5" y="160.5">1</text>
<text x="192.2" y="161.8">1</text>
<text x="44.9" y="163">2</text>
<text x="45" y="165.6">3</text>
<text x="49.8" y="164.3">A1</text>
<text x="49.8" y="166.8">A2</text>
<text x="71.6" y="166.8">B2</text>
<text x="71.8" y="164.3">B1</text>
<text x="78" y="163">13 TRIG_O1</text>
<text x="78" y="165.6">12 ECHO_O1</text>
<text x="187.4" y="163">2</text>
<text x="187.5" y="165.6">3</text>
<text x="192.2" y="164.3">2</text>
<text x="192.2" y="166.8">3</text>
<text x="44.9" y="168.1">4</text>
<text x="45" y="170.7">5</text>
<text x="49.8" y="169.4">A3</text>
<text x="49.8" y="172">A4</text>
<text x="71.6" y="172">B4</text>
<text x="71.7" y="169.4">B3</text>
<text x="78" y="168.1">11 TRIG_O2</text>
<text x="78" y="170.7">10 ECHO_O2</text>
<text x="4" y="178.3">D</text>
<text x="44.9" y="175.8">6</text>
<text x="49.8" y="177">NC</text>
<text x="71.1" y="177">NC</text>
<text x="78" y="175.8">9</text>
<text x="201.9" y="178.3">Title</text>
<text x="291.4" y="178.3">D</text>
<text x="69.3" y="182.1">GND</text>
<text x="78" y="180.8">7</text>
<text x="201.9" y="185.9">Size</text>
<text x="214.6" y="185.9">Number</text>
<text x="265.5" y="185.9">Revision</text>
<text x="203.2" y="189.7">A4</text>
<text x="201.9" y="193.5">Date:</text>
<text x="201.9" y="196.1">File:</text>
<text x="213.3" y="193.5">10/17/2025</text>
<text x="213.4" y="196.1">C:\Users\..\FC.SchDoc</text>
<text x="252.8" y="193.5">Sheet</text>
<text x="252.8" y="196.1">Drawn By:</text>
<text x="259.6" y="193.5">of</text>
<text x="37.9" y="199.9">1</text>
<text x="110.9" y="199.9">2</text>
<text x="184.1" y="199.9">3</text>
<text x="257.1" y="199.9">4</text>
</g>
<g font-size="2.3" fill="#000080">
<text x="9.8" y="18">ICM-42670-P</text>
<text x="124.3" y="18">ESP32</text>
<text x="94.5" y="30.5">R5</text>
<text x="96.3" y="33.3">2.4k Ohm</text>
<text x="159.7" y="35.1">R1</text>
<text x="17.5" y="38.4">ICM</text>
<text x="17.5" y="40.9">ICM-42670-P</text>
<text x="137.3" y="39.2">C1</text>
<text x="137.3" y="41.7">22uF</text>
<text x="146.9" y="38.1">C2</text>
<text x="146.9" y="40.7">0.1uF</text>
<text x="154.9" y="38.4">TBD 2.4k Ohm</text>
<text x="193" y="38.4">ESP32</text>
<text x="157.1" y="43.7">C3</text>
<text x="263.2" y="44.5">R3</text>
<text x="157.1" y="50.8">0.1uF</text>
<text x="263.2" y="50.1">10k Ohm</text>
<text x="92" y="55.9">R4</text>
<text x="93.8" y="58.7">2.4k Ohm</text>
<text x="271.9" y="56.2">JP1</text>
<text x="271.9" y="72.2">UART</text>
<text x="78.3" y="86.4">C5</text>
<text x="78.3" y="89">0.1uF</text>
<text x="91.2" y="86.7">2.2uF</text>
<text x="91.5" y="84.9">C6</text>
<text x="119.2" y="91.8">9 PIN OPTICAL SENSOR PORT</text>
<text x="144.7" y="99.4">J5</text>
<text x="35" y="106.8">C7</text>
<text x="193" y="104.5">ESP32-WROOM-32E-N8</text>
<text x="35" y="109.3">10uF</text>
<text x="53.1" y="109.6">Are we using FSYNC?</text>
<text x="275.9" y="108.6">R2</text>
<text x="275.9" y="111.1">0</text>
<text x="144.7" y="119.8">CES-106-01-T-S</text>
<text x="190.2" y="116.5">SW1</text>
<text x="9.8" y="127.4">ULTRASONIC SENSOR PORTS 2x with Voltage shifter</text>
<text x="48" y="132.5">J4</text>
<text x="76" y="132.5">J2</text>
<text x="172.6" y="132.5">IR SENSOR PORT</text>
<text x="93.8" y="142.7">10 Pin JST from ESC</text>
<text x="29.2" y="146.8">R6</text>
<text x="29.2" y="149.3">10k Ohm</text>
<text x="48" y="147.8">CES-104-02-S-S</text>
<text x="76" y="147.8">CES-104-02-S-S</text>
<text x="124.3" y="147.8">J1</text>
<text x="223.3" y="148.5">2k Ohm</text>
<text x="223.5" y="145.2">R7</text>
<text x="238.5" y="144.5">R8</text>
<text x="238.5" y="148.5">1k Ohm</text>
<text x="48" y="150.3">U1</text>
<text x="190.5" y="157.9">J3</text>
<text x="118.2" y="166">SM10B-SRSS-TB_LF__SN_</text>
<text x="190.5" y="170.7">CES-103-01-G-S</text>
<text x="48" y="185.9">TXB0104D</text>
</g>
<g font-size="2.3" fill="#800000">
<text x="91.3" y="23.1">+3V3</text>
<text x="185.5" y="23.1">GND</text>
<text x="132" y="28.2">+3V3</text>
<text x="104.2" y="35.9">SDA</text>
<text x="234.5" y="40.9">IO0</text>
<text x="178.8" y="46">EN</text>
<text x="228.7" y="43.5">MOS</text>
<text x="228.9" y="46">IO16</text>
<text x="276.9" y="43.5">+3V3</text>
<text x="88.7" y="48.6">+3V3</text>
<text x="132" y="48.6">GND</text>
<text x="142.2" y="48.6">GND</text>
<text x="149.9" y="53.6">GND</text>
<text x="177.4" y="48.6">ESC_TELE</text>
<text x="178.9" y="51.1">I_BATT</text>
<text x="180.3" y="53.6">ESC1</text>
<text x="228.9" y="48.6">CLK</text>
<text x="229.2" y="51.1">MIS</text>
<text x="256.6" y="51.1">+3V3</text>
<text x="180.2" y="56.2">ESC2</text>
<text x="180.3" y="58.7">ESC3</text>
<text x="104.4" y="63.8">SCL</text>
<text x="174.7" y="65.1">+3V3</text>
<text x="180.2" y="61.3">ESC4</text>
<text x="228.2" y="63.8">RXD0</text>
<text x="229.8" y="61.3">CS</text>
<text x="165.6" y="68.9">ECHO_I1</text>
<text x="165.9" y="71.5">TRIG_I2</text>
<text x="166" y="66.4">TRIG_I1</text>
<text x="228.3" y="66.4">TXD0</text>
<text x="165.5" y="74">ECHO_I2</text>
<text x="234.2" y="72.7">+3V3</text>
<text x="93.8" y="79.1">+3V3</text>
<text x="179.8" y="79.1">VO_I1</text>
<text x="165.1" y="84.2">GND</text>
<text x="86.2" y="94.4">GND</text>
<text x="20" y="96.9">+3V3</text>
<text x="73.5" y="96.9">GND</text>
<text x="178" y="96.9">SDA</text>
<text x="178.2" y="99.4">SCL</text>
<text x="271.9" y="99.4">+3V3</text>
<text x="45.6" y="107.1">GND</text>
<text x="53.2" y="107.1">GND</text>
<text x="118.9" y="105.8">GND</text>
<text x="129.5" y="107.1">MOS</text>
<text x="131.4" y="103.3">+3V3</text>
<text x="129.6" y="109.6">CLK</text>
<text x="130" y="112.1">MIS</text>
<text x="251.6" y="109.6">GND</text>
<text x="30.3" y="117.3">GND</text>
<text x="130.6" y="114.7">CS</text>
<text x="174.9" y="118.5">GND</text>
<text x="280.5" y="119.8">EN</text>
<text x="206.5" y="122.3">IO0</text>
<text x="40.5" y="130">GND</text>
<text x="68.5" y="130">GND</text>
<text x="25.1" y="137.6">+3V3</text>
<text x="35.9" y="137.6">TRIG_O12</text>
<text x="63.8" y="137.6">TRIG_O22</text>
<text x="35.4" y="140.1">ECHO_O13</text>
<text x="40.9" y="142.7">+5V4</text>
<text x="63.3" y="140.1">ECHO_O23</text>
<text x="68.8" y="142.7">+5V4</text>
<text x="106.2" y="149.1">GND</text>
<text x="248" y="145.2">VO_O1</text>
<text x="40.4" y="150.3">+3V3</text>
<text x="95.8" y="154.1">+3V3</text>
<text x="103.6" y="155.4">ESC_TELE</text>
<text x="144.6" y="150.3">ESC2</text>
<text x="144.6" y="155.4">ESC4</text>
<text x="144.6" y="152.9">ESC3</text>
<text x="223" y="155.4">VO_I1</text>
<text x="105.1" y="157.9">I_BATT</text>
<text x="106.5" y="160.5">ESC1</text>
<text x="145.2" y="157.9">+5V</text>
<text x="179.3" y="157.9">VO_O1</text>
<text x="213.4" y="157.9">GND</text>
<text x="17.6" y="165.6">GND</text>
<text x="33.9" y="165.6">ECHO_I1</text>
<text x="34.8" y="163">TRIG_I1</text>
<text x="174.9" y="164.3">GND</text>
<text x="33.7" y="170.7">ECHO_I2</text>
<text x="34.6" y="168.1">TRIG_I2</text>
<text x="154.9" y="170.7">GND</text>
<text x="178.2" y="168.1">+5V</text>
<text x="78.6" y="188.5">GND</text>
</g>
</svg>
